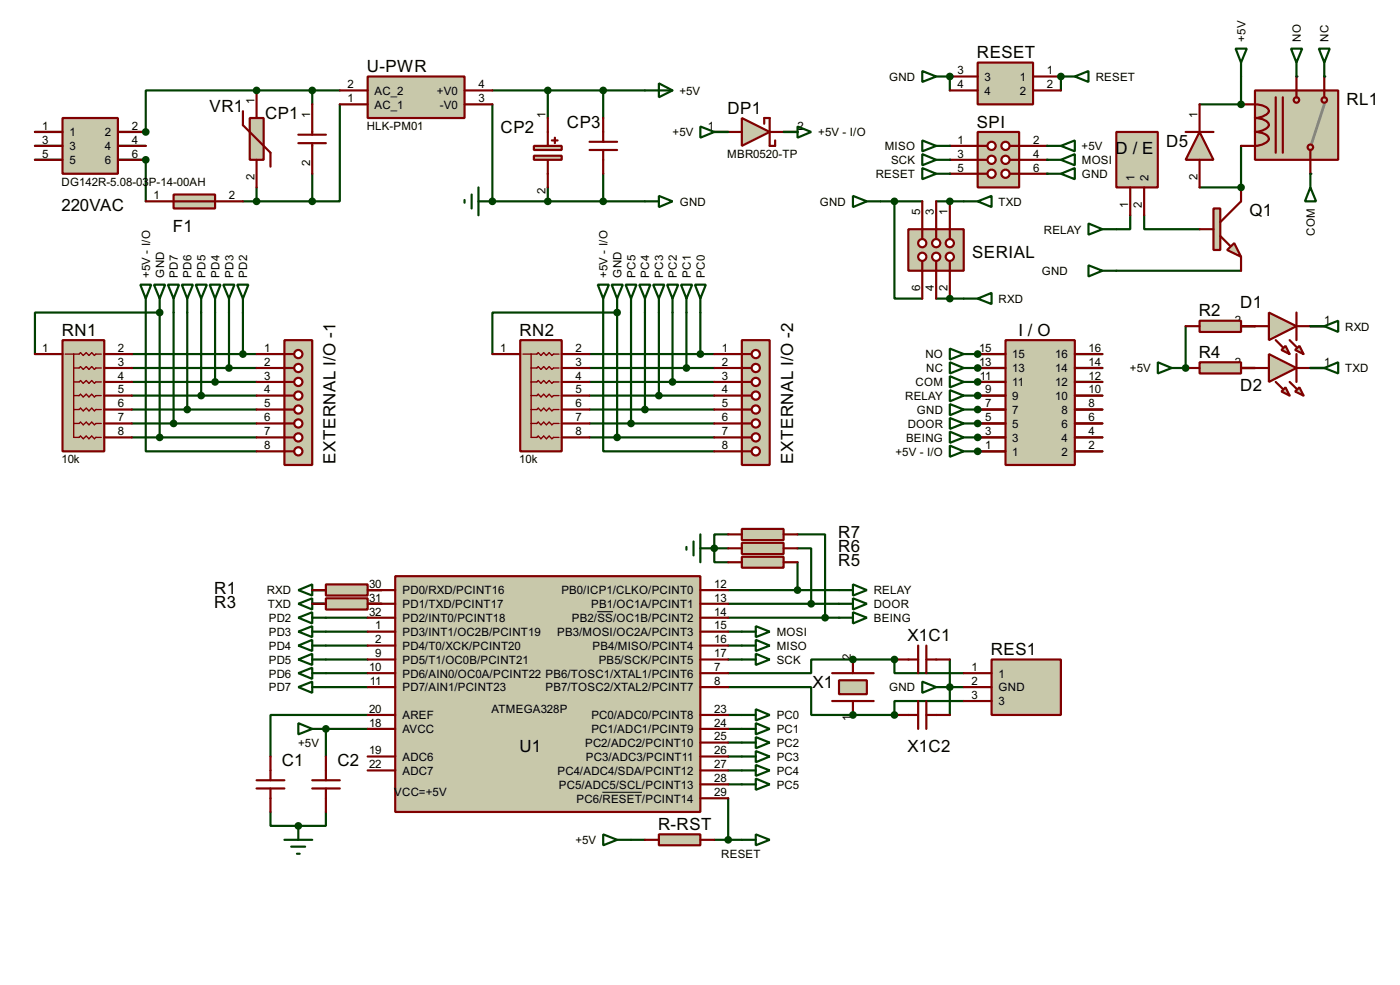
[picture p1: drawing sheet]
<svg xmlns="http://www.w3.org/2000/svg" width="256mm" height="180mm" viewBox="0 0 256 180" stroke-linecap="round" stroke-linejoin="round" font-family="sans-serif">
<path d="M118.2 16.6h-7.7v5M110.5 31.8v5.1M67.4 130.9h-17.8v7.6M49.6 148.6v2.6h10.1v-2.6" fill="none" stroke="#004000" stroke-width=".4"/>
<circle cx="54.7" cy="151.2" r=".2" fill="#004000"/>
<path d="M67.4 133.4h-7.7v5.1M115.6 153.7h2.6" fill="none" stroke="#004000" stroke-width=".4"/>
<g fill="#004000">
<circle cx="59.7" cy="133.4" r=".2"/>
<circle cx="191.8" cy="26.7" r=".2"/>
<circle cx="174" cy="26.7" r=".2"/>
<circle cx="174" cy="29.3" r=".2"/>
<circle cx="191.8" cy="29.3" r=".2"/>
</g>
<path d="M110.5 36.9h7.7M133.4 115.6h2.5M133.4 118.2h2.5M133.4 120.7h2.5" fill="none" stroke="#004000" stroke-width=".4"/>
<circle cx="191.8" cy="31.8" r=".2" fill="#004000"/>
<path d="M161.3 36.9h7.7M163.9 36.9v17.8h5.1M171.5 54.7h2.5" fill="none" stroke="#004000" stroke-width=".4"/>
<circle cx="174" cy="54.7" r=".2" fill="#004000"/>
<path d="M171.5 36.9h2.5M174 54.7h2.6" fill="none" stroke="#004000" stroke-width=".4"/>
<circle cx="174" cy="36.9" r=".2" fill="#004000"/>
<path d="M174 36.9h2.6M227.4 59.7h2.5M227.4 67.4h2.5" fill="none" stroke="#004000" stroke-width=".4"/>
<circle cx="174" cy="31.8" r=".2" fill="#004000"/>
<path d="M217.2 59.7v7.7M130.9 153.7h5M133.4 146.1v7.6" fill="none" stroke="#004000" stroke-width=".4"/>
<circle cx="217.2" cy="67.4" r=".2" fill="#004000"/>
<path d="M227.4 26.7v7.6M57.2 108h2.5M57.2 110.5h2.5M67.4 108h2.5M67.4 110.5h2.5" fill="none" stroke="#004000" stroke-width=".4"/>
<circle cx="227.4" cy="34.3" r=".2" fill="#004000"/>
<path d="M219.8 19.1h7.6M219.8 34.3h7.6" fill="none" stroke="#004000" stroke-width=".4"/>
<circle cx="227.4" cy="19.1" r=".2" fill="#004000"/>
<path d="M227.4 14v5.1M204.5 49.6h22.9" fill="none" stroke="#004000" stroke-width=".4"/>
<g fill="#004000">
<circle cx="242.6" cy="14" r=".2"/>
<circle cx="237.5" cy="14" r=".2"/>
<circle cx="240.1" cy="31.8" r=".2"/>
</g>
<path d="M194.4 14v2.6" fill="none" stroke="#004000" stroke-width=".4"/>
<g fill="#004000">
<circle cx="194.4" cy="14" r=".2"/>
<circle cx="174" cy="14" r=".2"/>
</g>
<path d="M174 14v2.6M240.1 59.7h2.5M240.1 67.4h2.5" fill="none" stroke="#004000" stroke-width=".4"/>
<circle cx="163.9" cy="120.7" r=".2" fill="#004000"/>
<path d="M163.9 120.7v2.5h12.7" fill="none" stroke="#004000" stroke-width=".4"/>
<circle cx="163.9" cy="130.9" r=".2" fill="#004000"/>
<path d="M174 120.7v10.2M174 125.8h2.6M176.6 128.3h-12.7v2.6" fill="none" stroke="#004000" stroke-width=".4"/>
<circle cx="174" cy="125.8" r=".2" fill="#004000"/>
<path d="M62.3 19.1v17.8h-5.1M62.3 16.6h-5.1v2.5M90.2 16.6h20.3M100.4 16.6v5M44.5 36.9h12.7M47 34.3v2.6M57.2 31.8v5.1M100.4 34.3v2.6h10.1M156.3 120.7h7.6" fill="none" stroke="#004000" stroke-width=".4"/>
<circle cx="156.3" cy="120.7" r=".2" fill="#004000"/>
<path d="M156.3 120.7h-7.7v2.5h-15.2M156.3 130.9h7.6" fill="none" stroke="#004000" stroke-width=".4"/>
<circle cx="156.3" cy="130.9" r=".2" fill="#004000"/>
<path d="M47 16.6h10.2M6.4 26.7h20.3M133.4 125.8h15.2v5.1h7.7" fill="none" stroke="#004000" stroke-width=".4"/>
<circle cx="47" cy="16.6" r=".2" fill="#004000"/>
<path d="M47 16.6h-20.3v7.6" fill="none" stroke="#004000" stroke-width=".4"/>
<circle cx="26.7" cy="24.2" r=".2" fill="#004000"/>
<path d="M6.4 24.2h20.3M26.7 29.3v7.6" fill="none" stroke="#004000" stroke-width=".4"/>
<circle cx="26.7" cy="29.3" r=".2" fill="#004000"/>
<path d="M6.4 29.3h20.3M179.1 69.9h22.9" fill="none" stroke="#004000" stroke-width=".4"/>
<circle cx="179.1" cy="69.9" r=".2" fill="#004000"/>
<path d="M179.1 67.4h22.9" fill="none" stroke="#004000" stroke-width=".4"/>
<circle cx="179.1" cy="67.4" r=".2" fill="#004000"/>
<path d="M179.1 64.8h22.9" fill="none" stroke="#004000" stroke-width=".4"/>
<circle cx="179.1" cy="64.8" r=".2" fill="#004000"/>
<path d="M179.1 80.1h22.9" fill="none" stroke="#004000" stroke-width=".4"/>
<circle cx="179.1" cy="80.1" r=".2" fill="#004000"/>
<path d="M179.1 72.4h22.9" fill="none" stroke="#004000" stroke-width=".4"/>
<circle cx="179.1" cy="72.4" r=".2" fill="#004000"/>
<path d="M179.1 75h22.9" fill="none" stroke="#004000" stroke-width=".4"/>
<circle cx="179.1" cy="75" r=".2" fill="#004000"/>
<path d="M179.1 77.5h22.9" fill="none" stroke="#004000" stroke-width=".4"/>
<circle cx="179.1" cy="77.5" r=".2" fill="#004000"/>
<path d="M130.9 24.2h2.5M143.6 24.2h2.5M179.1 82.6h22.9" fill="none" stroke="#004000" stroke-width=".4"/>
<circle cx="179.1" cy="82.6" r=".2" fill="#004000"/>
<path d="M90.2 19.1v17.8h10.2M207.1 39.4v2.6h-2.6M209.6 39.4v2.6h10.2" fill="none" stroke="#004000" stroke-width=".4"/>
<circle cx="90.2" cy="36.9" r=".2" fill="#004000"/>
<g fill="none" stroke="#004000" stroke-width=".4">
<path d="M26.7 57.2v25.4h20.3M110.5 57.2v25.4h20.4M59.7 115.6h7.7M59.7 113.1h7.7M59.7 118.2h7.7M59.7 120.7h7.7M59.7 125.8h7.7M59.7 123.2h7.7M133.4 133.4h2.5M133.4 130.9h2.5M133.4 135.9h2.5M133.4 138.5h2.5"/>
<path d="M133.4 141h2.5M133.4 143.6h2.5"/>
</g>
<circle cx="29.3" cy="57.2" r=".2" fill="#004000"/>
<g fill="none" stroke="#004000" stroke-width=".4">
<path d="M31.8 57.2v20.3M34.3 57.2v17.8M36.9 57.2v15.2M39.4 57.2v12.7M42 57.2v10.2M44.5 57.2v7.6M113.1 57.2v22.9M115.6 57.2v20.3M118.2 57.2v17.8M120.7 57.2v15.2M123.2 57.2v12.7M125.8 57.2v10.2"/>
<path d="M128.3 57.2v7.6M6.4 64.8v-7.6h22.9v22.9M24.2 64.8h22.8M24.2 67.4h22.8M24.2 69.9h22.8M24.2 72.4h22.8M24.2 75h22.8M24.2 77.5h22.8M108 64.8h22.9M108 67.4h22.9M108 69.9h22.9M108 72.4h22.9"/>
<path d="M108 75h22.9M108 77.5h22.9M24.2 80.1h22.8M108 80.1h22.9"/>
</g>
<circle cx="113.1" cy="57.2" r=".2" fill="#004000"/>
<path d="M113.1 57.2h-22.9v7.6M133.4 97.8h-2.5v2.6M146.1 97.8h5.1v15.3M130.9 100.4v2.5h2.5M130.9 100.4h2.5M133.4 108h20.3M133.4 110.5h20.3M133.4 113.1h20.3M146.1 100.4h2.5v10.1M146.1 102.9v5.1" fill="none" stroke="#004000" stroke-width=".4"/>
<circle cx="130.9" cy="100.4" r=".2" fill="#004000"/>
<path d="M72.4 105.5h55.9v43.1h-55.9z" fill="#c8c8aa" stroke="#800000" stroke-width=".4"/>
<g fill="none" stroke="#800000" stroke-width=".4">
<path d="M108 27.5h5.1M108 26h5.1M110.5 21.6v4.4M110.5 27.5v4.3M67.4 108h5M67.4 110.5h5M67.4 115.6h5M67.4 113.1h5M67.4 118.2h5M128.3 108h5.1M128.3 110.5h5.1M128.3 115.6h5.1"/>
<path d="M128.3 113.1h5.1M128.3 118.2h5.1M49.6 138.5v4.3M59.7 138.5v4.3M67.4 123.2h5M67.4 120.7h5M67.4 125.8h5M67.4 138.5h5M67.4 133.4h5M67.4 130.9h5M128.3 123.2h5.1M128.3 120.7h5.1"/>
<path d="M128.3 125.8h5.1M128.3 138.5h5.1M128.3 135.9h5.1M128.3 133.4h5.1M128.3 130.9h5.1M47 144.3h5.1M47 142.8h5.1M49.6 144.3v4.3M57.2 144.3h5.1M57.2 142.8h5.1M59.7 144.3v4.3M67.4 141h5"/>
<path d="M128.3 146.1h5.1M128.3 143.6h5.1M128.3 141h5.1"/>
</g>
<path d="M109.4 112h2.9M110.4 145h7.2" fill="none" stroke="#000" stroke-width=".18"/>
<g fill="#004000" stroke="#004000" stroke-width=".4">
<circle cx="110.5" cy="16.6" r=".5"/>
<circle cx="110.5" cy="36.9" r=".5"/>
<circle cx="54.6" cy="151.2" r=".5"/>
</g>
<path d="M118.2 16.6h5M120.7 15.3l2.5 1.3-2.5 1.2zM52.1 153.7h5.1M53.4 155h2.5M54.4 156.3h.5M54.7 151.2v2.5" fill="none" stroke="#004000" stroke-width=".4"/>
<path d="M179.1 24.2h7.6v10.1h-7.6z" fill="#c8c8aa" stroke="#800000" stroke-width=".4"/>
<path d="M179.1 26.7h1.8" fill="none" stroke="#800000" stroke-width=".4"/>
<circle cx="181.6" cy="26.7" r=".75" fill="#feffff" stroke="#800000" stroke-width=".4"/>
<path d="M179.1 29.3h1.8" fill="none" stroke="#800000" stroke-width=".4"/>
<circle cx="181.6" cy="29.3" r=".75" fill="#feffff" stroke="#800000" stroke-width=".4"/>
<path d="M179.1 31.8h1.8" fill="none" stroke="#800000" stroke-width=".4"/>
<circle cx="181.6" cy="31.8" r=".75" fill="#feffff" stroke="#800000" stroke-width=".4"/>
<path d="M185 26.7h1.7" fill="none" stroke="#800000" stroke-width=".4"/>
<circle cx="184.2" cy="26.7" r=".75" fill="#feffff" stroke="#800000" stroke-width=".4"/>
<path d="M185 29.3h1.7" fill="none" stroke="#800000" stroke-width=".4"/>
<circle cx="184.2" cy="29.3" r=".75" fill="#feffff" stroke="#800000" stroke-width=".4"/>
<path d="M185 31.8h1.7" fill="none" stroke="#800000" stroke-width=".4"/>
<circle cx="184.2" cy="31.8" r=".75" fill="#feffff" stroke="#800000" stroke-width=".4"/>
<path d="M174 26.7h5.1M174 29.3h5.1M174 31.8h5.1M186.7 26.7h5.1M186.7 29.3h5.1M186.7 31.8h5.1" fill="none" stroke="#800000" stroke-width=".4"/>
<path d="M120.7 152.7h7.6v2h-7.6z" fill="#c8c8aa" stroke="#800000" stroke-width=".4"/>
<path d="M118.2 153.7h2.5M128.3 153.7h2.6" fill="none" stroke="#800000" stroke-width=".4"/>
<g fill="none" stroke="#004000" stroke-width=".4">
<path d="M169 13l2.5 1-2.5 1zM171.5 14h2.5M118.2 36.9h2.5M120.7 35.9l2.5 1-2.5 1zM169 25.7l2.5 1-2.5 1zM169 28.2l2.5 1.1-2.5 1zM171.5 26.7h2.5M171.5 29.3h2.5M191.8 26.7h2.6M191.8 29.3h2.6M191.8 31.8h2.6M194.4 26.7l2.5-1v2z"/>
<path d="M194.4 29.3l2.5-1.1v2.1zM194.4 31.8l2.5-1v2zM135.9 115.6h2.6M135.9 118.2h2.6M138.5 119.7l2.5 1-2.5 1zM138.5 114.6l2.5 1-2.5 1zM138.5 117.1l2.5 1.1-2.5 1zM54.7 132.4l2.5 1-2.5 1zM57.2 133.4h2.5M135.9 120.7h2.6M110.5 152.7l2.6 1-2.6 1zM113.1 153.7h2.5"/>
</g>
<circle cx="59.7" cy="133.4" r=".5" fill="#004000" stroke="#004000" stroke-width=".4"/>
<path d="M166.4 42h10.2v7.6h-10.2z" fill="#c8c8aa" stroke="#800000" stroke-width=".4"/>
<path d="M174 42v1.7" fill="none" stroke="#800000" stroke-width=".4"/>
<circle cx="174" cy="44.5" r=".75" fill="#feffff" stroke="#800000" stroke-width=".4"/>
<path d="M171.5 42v1.7" fill="none" stroke="#800000" stroke-width=".4"/>
<circle cx="171.5" cy="44.5" r=".75" fill="#feffff" stroke="#800000" stroke-width=".4"/>
<path d="M169 42v1.7" fill="none" stroke="#800000" stroke-width=".4"/>
<circle cx="168.9" cy="44.5" r=".75" fill="#feffff" stroke="#800000" stroke-width=".4"/>
<path d="M174 47.8v1.8" fill="none" stroke="#800000" stroke-width=".4"/>
<circle cx="174" cy="47" r=".75" fill="#feffff" stroke="#800000" stroke-width=".4"/>
<path d="M171.5 47.8v1.8" fill="none" stroke="#800000" stroke-width=".4"/>
<circle cx="171.5" cy="47" r=".75" fill="#feffff" stroke="#800000" stroke-width=".4"/>
<path d="M169 47.8v1.8" fill="none" stroke="#800000" stroke-width=".4"/>
<circle cx="168.9" cy="47" r=".75" fill="#feffff" stroke="#800000" stroke-width=".4"/>
<path d="M169 36.9v5.1M171.5 36.9v5.1M174 36.9v5.1M169 49.6v5.1M171.5 49.6v5.1M174 49.6v5.1" fill="none" stroke="#800000" stroke-width=".4"/>
<path d="M156.3 35.9l2.5 1-2.5 1zM158.8 36.9h2.5M176.6 36.9h2.5M179.1 36.9l2.6-1v2zM176.6 54.7h2.5M179.1 54.7l2.6-1.1v2.1zM54.7 110.5l2.5-1v2.1zM54.7 108l2.5-1v2zM57.2 110.5h2.5M57.2 108h2.5" fill="none" stroke="#004000" stroke-width=".4"/>
<g fill="#004000" stroke="#004000" stroke-width=".4">
<circle cx="163.8" cy="36.9" r=".5"/>
<circle cx="174" cy="54.7" r=".5"/>
<circle cx="174" cy="36.9" r=".5"/>
</g>
<path d="M232.5 64.8l5 2.6-5 2.5z" fill="#c8c8aa" stroke="#800000" stroke-width=".4"/>
<path d="M229.9 67.4h2.6M233.7 69.9l2.6 2.5M236.3 69.9l2.5 2.5M237.5 64.8v5.1M237.5 67.4h2.6" fill="none" stroke="#800000" stroke-width=".4"/>
<g fill="#c8c8aa" stroke="#800000" stroke-width=".4">
<path d="M237.3 71.7l.8-.8 .7 1.5z"/>
<path d="M234.8 71.7l.7-.8 .8 1.5z"/>
</g>
<path d="M227.4 67.4h2.5M240.1 67.4h2.5" fill="none" stroke="#800000" stroke-width=".4"/>
<path d="M232.5 57.2l5 2.5-5 2.6z" fill="#c8c8aa" stroke="#800000" stroke-width=".4"/>
<path d="M229.9 59.7h2.6M237.5 57.2v5.1M237.5 59.7h2.6M233.7 62.3l2.6 2.5M236.3 62.3l2.5 2.5" fill="none" stroke="#800000" stroke-width=".4"/>
<g fill="#c8c8aa" stroke="#800000" stroke-width=".4">
<path d="M237.3 64.1l.8-.8 .7 1.5z"/>
<path d="M234.8 64.1l.7-.8 .8 1.5z"/>
</g>
<path d="M227.4 59.7h2.5M240.1 59.7h2.5" fill="none" stroke="#800000" stroke-width=".4"/>
<path d="M219.8 66.3h7.6v2.1h-7.6z" fill="#c8c8aa" stroke="#800000" stroke-width=".4"/>
<path d="M217.2 67.4h2.6M227.4 67.4h2.5" fill="none" stroke="#800000" stroke-width=".4"/>
<path d="M219.8 58.7h7.6v2.1h-7.6z" fill="#c8c8aa" stroke="#800000" stroke-width=".4"/>
<path d="M217.2 59.7h2.6M227.4 59.7h2.5" fill="none" stroke="#800000" stroke-width=".4"/>
<path d="M194.4 14h2.5M196.9 14l2.5-1v2zM169 30.8l2.5 1-2.5 1zM171.5 31.8h2.5M212.1 66.3l2.6 1.1-2.6 1zM214.7 67.4h2.5M135.9 153.7h2.6M138.5 152.7l2.5 1-2.5 1z" fill="none" stroke="#004000" stroke-width=".4"/>
<g fill="#004000" stroke="#004000" stroke-width=".4">
<circle cx="133.4" cy="153.7" r=".5"/>
<circle cx="217.2" cy="67.4" r=".5"/>
</g>
<path d="M59.7 107h7.7v2h-7.7z" fill="#c8c8aa" stroke="#800000" stroke-width=".4"/>
<path d="M57.2 108h2.5M67.4 108h2.5" fill="none" stroke="#800000" stroke-width=".4"/>
<path d="M59.7 109.5h7.7v2.1h-7.7z" fill="#c8c8aa" stroke="#800000" stroke-width=".4"/>
<path d="M57.2 110.5h2.5M67.4 110.5h2.5" fill="none" stroke="#800000" stroke-width=".4"/>
<path d="M85.1 36.6v.5M86.4 35.6v2.6M87.7 36.9h2.5M87.7 34.3v5.1M153.7 113.1h2.6M153.7 110.5h2.6M156.3 112.1l2.5 1-2.5 1zM156.3 109.5l2.5 1-2.5 1.1z" fill="none" stroke="#004000" stroke-width=".4"/>
<path d="M229.9 16.6h15.3v12.7h-15.3z" fill="#c8c8aa" stroke="#800000" stroke-width=".4"/>
<path d="M242.6 19.1l-2.3 7.1" fill="none" stroke="#808080" stroke-width=".5"/>
<g fill="#c8c8aa" stroke="#800000" stroke-width=".4">
<circle cx="240" cy="27" r=".5"/>
<circle cx="237.5" cy="18.3" r=".5"/>
</g>
<path d="M229.9 19.1a3.3 3.3 0 0 1 2.4 .9l.2 .4a2.75 2.75 0 0 1-2.6 1.2 2.37 2.37 0 0 1 2.6 1.3 2.75 2.75 0 0 1-2.6 1.3 3.2 3.2 0 0 1 2.4 .9l.2 .4a2.75 2.75 0 0 1-2.6 1.2M233.7 17.8v10.2M235 17.8v10.2M237.5 16.6v1.2M240.1 27.5v1.8" fill="none" stroke="#800000" stroke-width=".4"/>
<circle cx="242.6" cy="18.3" r=".5" fill="#c8c8aa" stroke="#800000" stroke-width=".4"/>
<path d="M227.4 19.1h2.5M237.5 14v2.6M242.6 14v3.8M227.4 26.7h2.5M240.1 29.3v2.5" fill="none" stroke="#800000" stroke-width=".4"/>
<path d="M224.8 45.8l1.3-1.3 1.3 2.5z" fill="#c8c8aa" stroke="#800000" stroke-width=".4"/>
<path d="M222.3 38.2h1.3v7.6h-1.3z" fill="#c8c8aa" stroke="#800000" stroke-width=".4"/>
<path d="M227.4 34.3v2.6l-3.8 3.8M219.8 42h2.5M223.6 43.2l1.8 1.8M227.4 47v2.6" fill="none" stroke="#800000" stroke-width=".4"/>
<path d="M219.8 24.2l2.5 5.1h-5.1z" fill="#c8c8aa" stroke="#800000" stroke-width=".4"/>
<path d="M219.8 19.1v5.1M217.2 24.2h5.1M219.8 29.3v5" fill="none" stroke="#800000" stroke-width=".4"/>
<g fill="#004000" stroke="#004000" stroke-width=".4">
<circle cx="227.3" cy="34.3" r=".5"/>
<circle cx="227.3" cy="19.1" r=".5"/>
</g>
<path d="M226.4 8.9h2l-1 2.6zM227.4 11.5v2.5M236.5 8.9h2.1l-1.1 2.6zM237.5 11.5v2.5M241.6 8.9h2l-1 2.6zM242.6 11.5v2.5M240.1 34.3l1 2.6h-2zM240.1 31.8v2.5M199.4 40.9l2.6 1.1-2.6 1zM199.4 48.6l2.6 1-2.6 1zM202 42h2.5M202 49.6h2.5" fill="none" stroke="#004000" stroke-width=".4"/>
<path d="M31.8 35.6h7.6v2.6h-7.6z" fill-rule="evenodd" fill="#c8c8aa" stroke="#800000" stroke-width=".4"/>
<path d="M26.7 36.9h17.8" fill="none" stroke="#800000" stroke-width=".4"/>
<path d="M179.1 11.5h10.2v7.6h-10.2z" fill-rule="evenodd" fill="#c8c8aa" stroke="#800000" stroke-width=".4"/>
<g fill="none" stroke="#800000" stroke-width=".4">
<path d="M174 14h5.1M174 16.6h5.1M189.3 14h5.1M189.3 16.6h5.1M168.2 118.2v5M169.7 118.2v5M152.5 128.3h7.6M152.5 123.2h7.6M163.9 120.7h4.3M163.9 130.9h4.3M168.2 128.3v5.1M169.7 128.3v5.1"/>
<path d="M169.7 120.7h4.3M169.7 130.9h4.3"/>
</g>
<g fill="#004000" stroke="#004000" stroke-width=".4">
<circle cx="194.3" cy="14" r=".5"/>
<circle cx="174" cy="14" r=".5"/>
</g>
<path d="M240.1 59.7h2.5M242.6 59.7l2.6-1v2.1zM240.1 67.4h2.5M242.6 67.4l2.6-1.1v2.1z" fill="none" stroke="#004000" stroke-width=".4"/>
<path d="M153.7 124.5h5.1v2.6h-5.1z" fill="#c8c8aa" stroke="#800000" stroke-width=".4"/>
<path d="M156.3 120.7v2.5M156.3 128.3v2.6" fill="none" stroke="#800000" stroke-width=".4"/>
<path d="M181.7 120.7h12.7v10.2h-12.7z" fill-rule="evenodd" fill="#c8c8aa" stroke="#800000" stroke-width=".4"/>
<path d="M176.6 123.2h5.1M176.6 125.8h5.1M176.6 128.3h5.1" fill="none" stroke="#800000" stroke-width=".4"/>
<g fill="#004000" stroke="#004000" stroke-width=".4">
<circle cx="163.8" cy="120.7" r=".5"/>
<circle cx="163.8" cy="130.9" r=".5"/>
<circle cx="174" cy="125.8" r=".5"/>
</g>
<path d="M169 124.8l2.5 1-2.5 1zM171.5 125.8h2.5" fill="none" stroke="#004000" stroke-width=".4"/>
<path d="M67.4 14h17.7v7.6h-17.7z" fill-rule="evenodd" fill="#c8c8aa" stroke="#800000" stroke-width=".4"/>
<path d="M62.3 19.1h5.1M62.3 16.6h5.1M85.1 19.1h5.1M85.1 16.6h5.1" fill="none" stroke="#800000" stroke-width=".4"/>
<path d="M97.8 26.7h5.1v.8h-5.1z" fill="#c8c8aa" stroke="#800000" stroke-width=".4"/>
<path d="M100.4 24.2v2.5M100.4 29.3v2.5M101.1 25.7h1.1M101.7 25.2v1" fill="none" stroke="#800000" stroke-width=".4"/>
<path d="M97.8 28.5h5.1v.8h-5.1z" fill="#c8c8aa" stroke="#800000" stroke-width=".4"/>
<path d="M57.2 19.1v5.6M54.7 24.7h5M54.7 26.2h5M57.2 26.2v5.6M100.4 21.6v2.6M100.4 31.8v2.5" fill="none" stroke="#800000" stroke-width=".4"/>
<g fill="#004000" stroke="#004000" stroke-width=".4">
<circle cx="100.3" cy="16.6" r=".5"/>
<circle cx="100.3" cy="36.9" r=".5"/>
</g>
<path d="M45.8 21.6h2.5v7.7h-2.5z" fill-rule="evenodd" fill="#c8c8aa" stroke="#800000" stroke-width=".4"/>
<path d="M47 16.6v5M44.5 20.4v2.5l5.1 5.1v2.5M47 29.3v5" fill="none" stroke="#800000" stroke-width=".4"/>
<g fill="#004000" stroke="#004000" stroke-width=".4">
<circle cx="47" cy="36.9" r=".5"/>
<circle cx="57.2" cy="16.6" r=".5"/>
<circle cx="57.2" cy="36.9" r=".5"/>
<circle cx="156.2" cy="120.7" r=".5"/>
<circle cx="156.2" cy="130.9" r=".5"/>
</g>
<path d="M11.5 21.6h10.1v10.2h-10.1z" fill-rule="evenodd" fill="#c8c8aa" stroke="#800000" stroke-width=".4"/>
<path d="M6.4 24.2h5.1M6.4 26.7h5.1M6.4 29.3h5.1M21.6 24.2h5.1M21.6 26.7h5.1M21.6 29.3h5.1" fill="none" stroke="#800000" stroke-width=".4"/>
<path d="M184.2 62.3h12.7v22.8h-12.7z" fill-rule="evenodd" fill="#c8c8aa" stroke="#800000" stroke-width=".4"/>
<g fill="none" stroke="#800000" stroke-width=".4">
<path d="M179.1 77.5h5.1M179.1 75h5.1M179.1 72.4h5.1M179.1 69.9h5.1M179.1 67.4h5.1M179.1 64.8h5.1M196.9 77.5h5.1M196.9 75h5.1M196.9 72.4h5.1M196.9 69.9h5.1M196.9 67.4h5.1M196.9 64.8h5.1"/>
<path d="M179.1 82.6h5.1M179.1 80.1h5.1M196.9 82.6h5.1M196.9 80.1h5.1"/>
</g>
<g fill="#004000" stroke="#004000" stroke-width=".4">
<circle cx="47" cy="16.6" r=".5"/>
<circle cx="26.7" cy="24.2" r=".5"/>
<circle cx="26.7" cy="29.3" r=".5"/>
<circle cx="179.1" cy="69.9" r=".5"/>
<circle cx="179.1" cy="67.4" r=".5"/>
<circle cx="179.1" cy="64.8" r=".5"/>
<circle cx="179.1" cy="80.1" r=".5"/>
<circle cx="179.1" cy="72.4" r=".5"/>
<circle cx="179.1" cy="75" r=".5"/>
<circle cx="179.1" cy="77.5" r=".5"/>
</g>
<g fill="none" stroke="#004000" stroke-width=".4">
<path d="M174 66.3l2.6 1.1-2.6 1zM174 63.8l2.6 1-2.6 1zM174 68.9l2.6 1-2.6 1zM174 79l2.6 1.1-2.6 1zM174 71.4l2.6 1-2.6 1.1zM174 74l2.6 1-2.6 1zM174 76.5l2.6 1-2.6 1zM176.6 67.4h2.5M176.6 64.8h2.5M176.6 69.9h2.5M176.6 72.4h2.5M176.6 75h2.5"/>
<path d="M176.6 77.5h2.5M176.6 80.1h2.5"/>
</g>
<path d="M52.1 62.3h5.1v22.8h-5.1z" fill="#c8c8aa" stroke="#800000" stroke-width=".4"/>
<path d="M52.1 64.8h1.8" fill="none" stroke="#800000" stroke-width=".4"/>
<circle cx="54.6" cy="64.8" r=".75" fill="#feffff" stroke="#800000" stroke-width=".4"/>
<path d="M52.1 67.4h1.8" fill="none" stroke="#800000" stroke-width=".4"/>
<circle cx="54.6" cy="67.4" r=".75" fill="#feffff" stroke="#800000" stroke-width=".4"/>
<path d="M52.1 69.9h1.8" fill="none" stroke="#800000" stroke-width=".4"/>
<circle cx="54.6" cy="69.9" r=".75" fill="#feffff" stroke="#800000" stroke-width=".4"/>
<path d="M52.1 72.4h1.8" fill="none" stroke="#800000" stroke-width=".4"/>
<circle cx="54.6" cy="72.4" r=".75" fill="#feffff" stroke="#800000" stroke-width=".4"/>
<path d="M52.1 75h1.8" fill="none" stroke="#800000" stroke-width=".4"/>
<circle cx="54.6" cy="75" r=".75" fill="#feffff" stroke="#800000" stroke-width=".4"/>
<path d="M52.1 77.5h1.8" fill="none" stroke="#800000" stroke-width=".4"/>
<circle cx="54.6" cy="77.5" r=".75" fill="#feffff" stroke="#800000" stroke-width=".4"/>
<path d="M52.1 80.1h1.8" fill="none" stroke="#800000" stroke-width=".4"/>
<circle cx="54.6" cy="80.1" r=".75" fill="#feffff" stroke="#800000" stroke-width=".4"/>
<path d="M52.1 82.6h1.8" fill="none" stroke="#800000" stroke-width=".4"/>
<circle cx="54.6" cy="82.6" r=".75" fill="#feffff" stroke="#800000" stroke-width=".4"/>
<path d="M47 64.8h5.1M47 67.4h5.1M47 69.9h5.1M47 72.4h5.1M47 75h5.1M47 77.5h5.1M47 80.1h5.1M47 82.6h5.1" fill="none" stroke="#800000" stroke-width=".4"/>
<path d="M135.9 62.3h5.1v22.8h-5.1z" fill="#c8c8aa" stroke="#800000" stroke-width=".4"/>
<path d="M135.9 64.8h1.8" fill="none" stroke="#800000" stroke-width=".4"/>
<circle cx="138.4" cy="64.8" r=".75" fill="#feffff" stroke="#800000" stroke-width=".4"/>
<path d="M135.9 67.4h1.8" fill="none" stroke="#800000" stroke-width=".4"/>
<circle cx="138.4" cy="67.4" r=".75" fill="#feffff" stroke="#800000" stroke-width=".4"/>
<path d="M135.9 69.9h1.8" fill="none" stroke="#800000" stroke-width=".4"/>
<circle cx="138.4" cy="69.9" r=".75" fill="#feffff" stroke="#800000" stroke-width=".4"/>
<path d="M135.9 72.4h1.8" fill="none" stroke="#800000" stroke-width=".4"/>
<circle cx="138.4" cy="72.4" r=".75" fill="#feffff" stroke="#800000" stroke-width=".4"/>
<path d="M135.9 75h1.8" fill="none" stroke="#800000" stroke-width=".4"/>
<circle cx="138.4" cy="75" r=".75" fill="#feffff" stroke="#800000" stroke-width=".4"/>
<path d="M135.9 77.5h1.8" fill="none" stroke="#800000" stroke-width=".4"/>
<circle cx="138.4" cy="77.5" r=".75" fill="#feffff" stroke="#800000" stroke-width=".4"/>
<path d="M135.9 80.1h1.8" fill="none" stroke="#800000" stroke-width=".4"/>
<circle cx="138.4" cy="80.1" r=".75" fill="#feffff" stroke="#800000" stroke-width=".4"/>
<path d="M135.9 82.6h1.8" fill="none" stroke="#800000" stroke-width=".4"/>
<circle cx="138.4" cy="82.6" r=".75" fill="#feffff" stroke="#800000" stroke-width=".4"/>
<path d="M130.9 64.8h5M130.9 67.4h5M130.9 69.9h5M130.9 72.4h5M130.9 75h5M130.9 77.5h5M130.9 80.1h5M130.9 82.6h5" fill="none" stroke="#800000" stroke-width=".4"/>
<path d="M135.9 21.6l5.1 2.6-5.1 2.5z" fill="#c8c8aa" stroke="#800000" stroke-width=".4"/>
<path d="M130.9 24.2h5M140 22.7v-1.1h1v5.1h1v-1M141 24.2h5.1" fill="none" stroke="#800000" stroke-width=".4"/>
<path d="M128.3 23.2l2.6 1-2.6 1zM130.9 24.2h2.5M143.6 24.2h2.5M146.1 23.2l2.5 1-2.5 1zM174 81.6l2.6 1-2.6 1zM176.6 82.6h2.5" fill="none" stroke="#004000" stroke-width=".4"/>
<circle cx="179.1" cy="82.6" r=".5" fill="#004000" stroke="#004000" stroke-width=".4"/>
<path d="M204.5 24.2h7.6v10.1h-7.6z" fill-rule="evenodd" fill="#c8c8aa" stroke="#800000" stroke-width=".4"/>
<path d="M207.1 34.3v5.1M209.6 34.3v5.1" fill="none" stroke="#800000" stroke-width=".4"/>
<circle cx="90.2" cy="36.9" r=".5" fill="#004000" stroke="#004000" stroke-width=".4"/>
<g fill="none" stroke="#004000" stroke-width=".4">
<path d="M25.7 52.1h2l-1 2.6zM26.7 54.7v2.5M28.2 52.1h2.1l-1 2.6zM29.3 54.7v2.5M30.8 52.1h2l-1 2.6zM31.8 54.7v2.5M33.3 52.1h2.1l-1.1 2.6zM34.3 54.7v2.5M35.9 52.1h2l-1 2.6zM36.9 54.7v2.5M38.4 52.1h2l-1 2.6zM39.4 54.7v2.5"/>
<path d="M40.9 52.1h2.1l-1 2.6zM42 54.7v2.5M43.5 52.1h2l-1 2.6zM44.5 54.7v2.5M109.5 52.1h2.1l-1.1 2.6zM110.5 54.7v2.5M112.1 52.1h2l-1 2.6zM113.1 54.7v2.5M114.6 52.1h2l-1 2.6zM115.6 54.7v2.5M117.1 52.1h2.1l-1 2.6zM118.2 54.7v2.5"/>
<path d="M119.7 52.1h2l-1 2.6zM120.7 54.7v2.5M122.2 52.1h2.1l-1.1 2.6zM123.2 54.7v2.5M124.8 52.1h2l-1 2.6zM125.8 54.7v2.5M127.3 52.1h2l-1 2.6zM128.3 54.7v2.5M54.7 115.6l2.5-1v2zM54.7 113.1l2.5-1v2zM54.7 118.2l2.5-1.1v2.1zM57.2 115.6h2.5"/>
<path d="M57.2 113.1h2.5M57.2 118.2h2.5M153.7 108h2.6M156.3 107l2.5 1-2.5 1zM54.7 120.7l2.5-1v2zM54.7 125.8l2.5-1v2zM54.7 123.2l2.5-1v2.1zM57.2 120.7h2.5M57.2 125.8h2.5M57.2 123.2h2.5M135.9 133.4h2.6M135.9 130.9h2.6"/>
<path d="M135.9 135.9h2.6M135.9 138.5h2.6M138.5 132.4l2.5 1-2.5 1zM138.5 129.8l2.5 1.1-2.5 1zM138.5 134.9l2.5 1-2.5 1.1zM138.5 137.5l2.5 1-2.5 1zM135.9 141h2.6M135.9 143.6h2.6M138.5 140l2.5 1-2.5 1zM138.5 142.5l2.5 1.1-2.5 1z"/>
</g>
<path d="M11.5 62.3h7.6v20.3h-7.6z" fill="#c8c8aa" stroke="#800000" stroke-width=".4"/>
<path d="M12 64.8h2.5l.3-.2 .5 .5 .5-.5 .5 .5 .5-.5 .5 .5 .3-.3h1M13.5 67.4h1l.3-.3 .5 .5 .5-.5 .5 .5 .5-.5 .5 .5 .3-.2h1M13.5 69.9h1l.3-.2 .5 .5 .5-.5 .5 .5 .5-.5 .5 .5 .3-.3h1M13.5 72.4h1l.3-.2 .5 .5 .5-.5 .5 .5 .5-.5 .5 .5 .3-.3h1M13.5 75h1l.3-.3 .5 .5 .5-.5 .5 .5 .5-.5 .5 .5 .3-.2h1M13.5 77.5h1l.3-.2 .5 .5 .5-.5 .5 .5 .5-.5 .5 .5 .3-.3h1M13.5 64.8v15.3h1l.3-.3 .5 .5 .5-.5 .5 .5 .5-.5 .5 .5 .3-.2h1" fill="none" stroke="#800000" stroke-width=".25"/>
<path d="M6.4 64.8h5.1M19.1 64.8h5.1M19.1 67.4h5.1M19.1 69.9h5.1M19.1 72.4h5.1M19.1 75h5.1M19.1 77.5h5.1M19.1 80.1h5.1" fill="none" stroke="#800000" stroke-width=".4"/>
<path d="M95.3 62.3h7.6v20.3h-7.6z" fill="#c8c8aa" stroke="#800000" stroke-width=".4"/>
<path d="M95.8 64.8h2.6l.2-.2 .5 .5 .5-.5 .5 .5 .5-.5 .5 .5 .3-.3h1M97.3 67.4h1.1l.2-.3 .5 .5 .5-.5 .5 .5 .5-.5 .5 .5 .3-.2h1M97.3 69.9h1.1l.2-.2 .5 .5 .5-.5 .5 .5 .5-.5 .5 .5 .3-.3h1M97.3 72.4h1.1l.2-.2 .5 .5 .5-.5 .5 .5 .5-.5 .5 .5 .3-.3h1M97.3 75h1.1l.2-.3 .5 .5 .5-.5 .5 .5 .5-.5 .5 .5 .3-.2h1M97.3 77.5h1.1l.2-.2 .5 .5 .5-.5 .5 .5 .5-.5 .5 .5 .3-.3h1M97.3 64.8v15.3h1.1l.2-.3 .5 .5 .5-.5 .5 .5 .5-.5 .5 .5 .3-.2h1" fill="none" stroke="#800000" stroke-width=".25"/>
<path d="M90.2 64.8h5.1M102.9 64.8h5.1M102.9 67.4h5.1M102.9 69.9h5.1M102.9 72.4h5.1M102.9 75h5.1M102.9 77.5h5.1M102.9 80.1h5.1" fill="none" stroke="#800000" stroke-width=".4"/>
<g fill="#004000" stroke="#004000" stroke-width=".4">
<circle cx="29.2" cy="57.2" r=".5"/>
<circle cx="44.5" cy="64.8" r=".5"/>
<circle cx="41.9" cy="67.4" r=".5"/>
<circle cx="39.4" cy="69.9" r=".5"/>
<circle cx="36.8" cy="72.4" r=".5"/>
<circle cx="34.3" cy="75" r=".5"/>
<circle cx="31.8" cy="77.5" r=".5"/>
<circle cx="29.2" cy="80.1" r=".5"/>
<circle cx="128.3" cy="64.8" r=".5"/>
<circle cx="125.7" cy="67.4" r=".5"/>
<circle cx="123.2" cy="69.9" r=".5"/>
<circle cx="120.7" cy="72.4" r=".5"/>
<circle cx="118.1" cy="75" r=".5"/>
<circle cx="115.6" cy="77.5" r=".5"/>
<circle cx="113" cy="80.1" r=".5"/>
<circle cx="113" cy="57.2" r=".5"/>
</g>
<path d="M135.9 101.9h7.7v2h-7.7z" fill="#c8c8aa" stroke="#800000" stroke-width=".4"/>
<path d="M133.4 102.9h2.5M143.6 102.9h2.5" fill="none" stroke="#800000" stroke-width=".4"/>
<path d="M135.9 99.4h7.7v2h-7.7z" fill="#c8c8aa" stroke="#800000" stroke-width=".4"/>
<path d="M133.4 100.4h2.5M143.6 100.4h2.5" fill="none" stroke="#800000" stroke-width=".4"/>
<path d="M135.9 96.8h7.7v2.1h-7.7z" fill="#c8c8aa" stroke="#800000" stroke-width=".4"/>
<path d="M133.4 97.8h2.5M143.6 97.8h2.5" fill="none" stroke="#800000" stroke-width=".4"/>
<g fill="#004000" stroke="#004000" stroke-width=".4">
<circle cx="146.1" cy="108" r=".5"/>
<circle cx="148.6" cy="110.5" r=".5"/>
<circle cx="151.1" cy="113.1" r=".5"/>
<circle cx="130.8" cy="100.4" r=".5"/>
</g>
<path d="M127.1 99.1v2.6M128.3 97.8v5.1M125.8 100.1v.5M128.3 100.4h2.6" fill="none" stroke="#004000" stroke-width=".4"/>
<g font-size="3.5">
<text x="179" y="10.6">RESET</text>
<text x="67.2" y="13.2">U-PWR</text>
<text x="38.4" y="20.5">VR1</text>
<text x="48.6" y="21.8">CP1</text>
<text x="103.9" y="23.3">CP3</text>
<text x="133.3" y="20.8">DP1</text>
<text x="179" y="23.3">SPI</text>
<text x="246.7" y="19.2">RL1</text>
<text x="91.7" y="24.3">CP2</text>
<text x="204.4" y="28.2">D / E</text>
<text x="213.7" y="26.8">D5</text>
<text x="11.3" y="38.6">220VAC</text>
<text x="228.9" y="39.5">Q1</text>
<text x="31.7" y="42.4">F1</text>
<text x="178.1" y="47.2">SERIAL</text>
<text x="219.6" y="57.9">R2</text>
<text x="227.2" y="56.4">D1</text>
<text x="11.3" y="61.4">RN1</text>
<text x="95.2" y="61.4">RN2</text>
<text x="186.6" y="61.4">I / O</text>
<text x="219.6" y="65.5">R4</text>
<text x="227.2" y="71.6">D2</text>
<text x="61.5" y="84.8" transform="rotate(-90 61.5 84.8)">EXTERNAL I/O -1</text>
<text x="145.3" y="84.8" transform="rotate(-90 145.3 84.8)">EXTERNAL I/O -2</text>
<text x="153.6" y="101.1">R6</text>
<text x="153.6" y="98.6">R7</text>
<text x="153.6" y="103.6">R5</text>
<text x="39.3" y="108.7">R1</text>
<text x="39.3" y="111.3">R3</text>
<text x="166.3" y="117.4">X1C1</text>
<text x="181.5" y="119.9">RES1</text>
<text x="148.9" y="125.9">X1</text>
<text x="95.2" y="137.7">U1</text>
<text x="166.3" y="137.7">X1C2</text>
<text x="51.6" y="140.2">C1</text>
<text x="61.8" y="140.2">C2</text>
<text x="120.6" y="151.9">R-RST</text>
</g>
<g font-size="2.4">
<text x="228.2" y="7.7" transform="rotate(-90 228.2 7.7)">+5V</text>
<text x="238.3" y="7.6" transform="rotate(-90 238.3 7.6)">NO</text>
<text x="243.4" y="7.6" transform="rotate(-90 243.4 7.6)">NC</text>
<text x="63.7" y="16.2">2</text>
<text x="68.6" y="17.3">AC_2</text>
<text x="80" y="17.3">+V0</text>
<text x="87.7" y="16.2">4</text>
<text x="124.5" y="17.3">+5V</text>
<text x="162.9" y="14.8">GND</text>
<text x="175.4" y="13.6">3</text>
<text x="175.4" y="16.2">4</text>
<text x="180.4" y="14.8">3</text>
<text x="180.4" y="17.3">4</text>
<text x="186.9" y="14.8">1</text>
<text x="186.9" y="17.3">2</text>
<text x="191.8" y="13.6">1</text>
<text x="191.8" y="16.2">2</text>
<text x="200.7" y="14.8">RESET</text>
<text x="7.8" y="23.8">1</text>
<text x="24.2" y="23.8">2</text>
<text x="46.6" y="19.1" transform="rotate(-90 46.6 19.1)">1</text>
<text x="56.8" y="21.6" transform="rotate(-90 56.8 21.6)">1</text>
<text x="63.7" y="18.7">1</text>
<text x="67.2" y="23.8">HLK-PM01</text>
<text x="68.6" y="19.9">AC_1</text>
<text x="80.6" y="19.9">-V0</text>
<text x="87.7" y="18.7">3</text>
<text x="100" y="21.6" transform="rotate(-90 100 21.6)">1</text>
<text x="129.7" y="23.8">1</text>
<text x="146.1" y="23.8">2</text>
<text x="219.4" y="21.6" transform="rotate(-90 219.4 21.6)">1</text>
<text x="7.8" y="26.3">3</text>
<text x="7.8" y="28.9">5</text>
<text x="12.8" y="25">1</text>
<text x="12.8" y="27.5">3</text>
<text x="19.2" y="25">2</text>
<text x="19.2" y="27.5">4</text>
<text x="24.2" y="26.3">4</text>
<text x="24.2" y="28.9">6</text>
<text x="123.2" y="25">+5V</text>
<text x="133.2" y="28.9">MBR0520-TP</text>
<text x="149.9" y="25">+5V - I/O</text>
<text x="162.1" y="27.5">MISO</text>
<text x="175.4" y="26.3">1</text>
<text x="175.4" y="28.9">3</text>
<text x="189.3" y="26.3">2</text>
<text x="189.3" y="28.9">4</text>
<text x="198.2" y="27.5">+5V</text>
<text x="11.3" y="34">DG142R-5.08-03</text>
<text x="12.8" y="30">5</text>
<text x="19.2" y="30">6</text>
<text x="27.3" y="34">P-14-00AH</text>
<text x="46.6" y="33" transform="rotate(-90 46.6 33)">2</text>
<text x="56.8" y="30.4" transform="rotate(-90 56.8 30.4)">2</text>
<text x="100" y="35.5" transform="rotate(-90 100 35.5)">2</text>
<text x="160.4" y="32.6">RESET</text>
<text x="163.2" y="30">SCK</text>
<text x="175.4" y="31.4">5</text>
<text x="189.3" y="31.4">6</text>
<text x="198.2" y="30">MOSI</text>
<text x="198.2" y="32.6">GND</text>
<text x="207.9" y="33" transform="rotate(-90 207.9 33)">1</text>
<text x="210.4" y="33.1" transform="rotate(-90 210.4 33.1)">2</text>
<text x="219.4" y="33" transform="rotate(-90 219.4 33)">2</text>
<text x="28.1" y="36.5">1</text>
<text x="42" y="36.5">2</text>
<text x="124.5" y="37.7">GND</text>
<text x="150.2" y="37.7">GND</text>
<text x="168.6" y="39.4" transform="rotate(-90 168.6 39.4)">5</text>
<text x="171.1" y="39.4" transform="rotate(-90 171.1 39.4)">3</text>
<text x="173.6" y="39.4" transform="rotate(-90 173.6 39.4)">1</text>
<text x="182.9" y="37.7">TXD</text>
<text x="206.7" y="38" transform="rotate(-90 206.7 38)">1</text>
<text x="209.2" y="38" transform="rotate(-90 209.2 38)">2</text>
<text x="191.2" y="42.7">RELAY</text>
<text x="240.9" y="43.2" transform="rotate(-90 240.9 43.2)">COM</text>
<text x="27.5" y="50.8" transform="rotate(-90 27.5 50.8)">+5V - I/O</text>
<text x="30.1" y="50.8" transform="rotate(-90 30.1 50.8)">GND</text>
<text x="32.6" y="50.8" transform="rotate(-90 32.6 50.8)">PD7</text>
<text x="35.1" y="50.8" transform="rotate(-90 35.1 50.8)">PD6</text>
<text x="37.7" y="50.8" transform="rotate(-90 37.7 50.8)">PD5</text>
<text x="40.2" y="50.8" transform="rotate(-90 40.2 50.8)">PD4</text>
<text x="42.8" y="50.8" transform="rotate(-90 42.8 50.8)">PD3</text>
<text x="45.3" y="50.8" transform="rotate(-90 45.3 50.8)">PD2</text>
<text x="111.3" y="50.9" transform="rotate(-90 111.3 50.9)">+5V - I/O</text>
<text x="113.9" y="50.8" transform="rotate(-90 113.9 50.8)">GND</text>
<text x="116.4" y="50.8" transform="rotate(-90 116.4 50.8)">PC5</text>
<text x="119" y="50.8" transform="rotate(-90 119 50.8)">PC4</text>
<text x="121.5" y="50.8" transform="rotate(-90 121.5 50.8)">PC3</text>
<text x="124" y="50.8" transform="rotate(-90 124 50.8)">PC2</text>
<text x="126.6" y="50.8" transform="rotate(-90 126.6 50.8)">PC1</text>
<text x="129.1" y="50.8" transform="rotate(-90 129.1 50.8)">PC0</text>
<text x="168.6" y="53.3" transform="rotate(-90 168.6 53.3)">6</text>
<text x="171.1" y="53.2" transform="rotate(-90 171.1 53.2)">4</text>
<text x="173.6" y="53.3" transform="rotate(-90 173.6 53.3)">2</text>
<text x="190.8" y="50.4">GND</text>
<text x="182.9" y="55.4">RXD</text>
<text x="226.2" y="59.3">2</text>
<text x="242.6" y="59.3">1</text>
<text x="7.8" y="64.4">1</text>
<text x="21.6" y="64.4">2</text>
<text x="48.4" y="64.4">1</text>
<text x="91.6" y="64.4">1</text>
<text x="105.5" y="64.4">2</text>
<text x="132.3" y="64.4">1</text>
<text x="169.5" y="65.6">NO</text>
<text x="179.4" y="64.4">15</text>
<text x="185.5" y="65.6">15</text>
<text x="193.3" y="65.6">16</text>
<text x="199.4" y="64.4">16</text>
<text x="246.4" y="60.5">RXD</text>
<text x="21.6" y="67">3</text>
<text x="21.6" y="69.5">4</text>
<text x="21.6" y="72">5</text>
<text x="48.4" y="67">2</text>
<text x="48.4" y="69.5">3</text>
<text x="48.4" y="72">4</text>
<text x="105.5" y="67">3</text>
<text x="105.5" y="69.5">4</text>
<text x="105.5" y="72">5</text>
<text x="132.3" y="67">2</text>
<text x="132.3" y="69.5">3</text>
<text x="132.3" y="72">4</text>
<text x="167.7" y="70.7">COM</text>
<text x="169.7" y="68.1">NC</text>
<text x="179.4" y="67">13</text>
<text x="179.5" y="69.5">11</text>
<text x="180.5" y="72">9</text>
<text x="185.5" y="70.7">11</text>
<text x="185.5" y="68.1">13</text>
<text x="193.3" y="70.7">12</text>
<text x="193.3" y="68.1">14</text>
<text x="199.4" y="72">10</text>
<text x="199.4" y="69.5">12</text>
<text x="199.4" y="67">14</text>
<text x="207" y="68.1">+5V</text>
<text x="226.2" y="67">2</text>
<text x="242.6" y="67">1</text>
<text x="246.4" y="68.1">TXD</text>
<text x="21.6" y="74.6">6</text>
<text x="21.6" y="77.1">7</text>
<text x="48.4" y="74.6">5</text>
<text x="48.4" y="77.1">6</text>
<text x="105.5" y="74.6">6</text>
<text x="105.5" y="77.1">7</text>
<text x="132.3" y="74.6">5</text>
<text x="132.3" y="77.1">6</text>
<text x="165.8" y="73.2">RELAY</text>
<text x="168" y="75.8">GND</text>
<text x="180.5" y="77.1">5</text>
<text x="180.5" y="74.6">7</text>
<text x="185.5" y="75.8">7</text>
<text x="185.5" y="73.2">9</text>
<text x="193.3" y="73.2">10</text>
<text x="194.5" y="75.8">8</text>
<text x="199.4" y="77.1">6</text>
<text x="199.4" y="74.6">8</text>
<text x="21.6" y="79.7">8</text>
<text x="48.4" y="79.7">7</text>
<text x="48.4" y="82.2">8</text>
<text x="105.5" y="79.7">8</text>
<text x="132.3" y="79.7">7</text>
<text x="132.3" y="82.2">8</text>
<text x="164.1" y="83.4">+5V - I/O</text>
<text x="166" y="80.8">BEING</text>
<text x="166.3" y="78.3">DOOR</text>
<text x="180.5" y="82.2">1</text>
<text x="180.5" y="79.7">3</text>
<text x="185.5" y="83.4">1</text>
<text x="185.5" y="80.8">3</text>
<text x="185.5" y="78.3">5</text>
<text x="194.5" y="83.4">2</text>
<text x="194.5" y="80.8">4</text>
<text x="194.5" y="78.3">6</text>
<text x="199.4" y="82.2">2</text>
<text x="199.4" y="79.7">4</text>
<text x="11.3" y="84.8">10k</text>
<text x="95.1" y="84.8">10k</text>
<text x="67.6" y="107.6">30</text>
<text x="130.9" y="107.6">12</text>
<text x="48.9" y="108.8">RXD</text>
<text x="49.1" y="111.3">TXD</text>
<text x="49.2" y="113.9">PD2</text>
<text x="67.6" y="112.7">32</text>
<text x="67.6" y="110.1">31</text>
<text x="73.7" y="113.9">PD2/INT0/PCINT18</text>
<text x="73.7" y="111.3">PD1/TXD/PCINT17</text>
<text x="73.7" y="108.8">PD0/RXD/PCINT16</text>
<text x="102.8" y="108.8">PB0/ICP1/CLKO/PCINT0</text>
<text x="104.8" y="113.9">PB2/SS/OC1B/PCINT2</text>
<text x="108.3" y="111.3">PB1/OC1A/PCINT1</text>
<text x="130.9" y="110.1">13</text>
<text x="130.9" y="112.7">14</text>
<text x="160.1" y="113.9">BEING</text>
<text x="160.1" y="111.3">DOOR</text>
<text x="160.1" y="108.8">RELAY</text>
<text x="49.2" y="116.4">PD3</text>
<text x="49.2" y="119">PD4</text>
<text x="68.8" y="117.8">2</text>
<text x="68.8" y="115.2">1</text>
<text x="73.7" y="119">PD4/T0/XCK/PCINT20</text>
<text x="73.7" y="116.4">PD3/INT1/OC2B/PCINT19</text>
<text x="102.1" y="116.4">PB3/MOSI/OC2A/PCINT3</text>
<text x="108.5" y="119">PB4/MISO/PCINT4</text>
<text x="130.9" y="115.2">15</text>
<text x="130.9" y="117.8">16</text>
<text x="142.3" y="116.4">MOSI</text>
<text x="142.3" y="119">MISO</text>
<text x="49.2" y="121.5">PD5</text>
<text x="49.2" y="124">PD6</text>
<text x="67.6" y="122.8">10</text>
<text x="67.8" y="125.4">11</text>
<text x="68.8" y="120.3">9</text>
<text x="73.7" y="124">PD6/AIN0/OC0A/PCINT22 PB6/TOSC1/XTAL1/PCINT6</text>
<text x="73.7" y="121.5">PD5/T1/OC0B/PCINT21</text>
<text x="109.7" y="121.5">PB5/SCK/PCINT5</text>
<text x="130.9" y="120.3">17</text>
<text x="130.9" y="125.4">8</text>
<text x="130.9" y="122.8">7</text>
<text x="142.3" y="121.5">SCK</text>
<text x="155.9" y="120.7" transform="rotate(-90 155.9 120.7)">2</text>
<text x="178" y="122.8">1</text>
<text x="178" y="125.4">2</text>
<text x="182.9" y="124">1</text>
<text x="49.2" y="126.6">PD7</text>
<text x="67.6" y="130.5">20</text>
<text x="73.7" y="131.7">AREF</text>
<text x="73.7" y="126.6">PD7/AIN1/PCINT23</text>
<text x="90" y="130.5">ATMEGA328P</text>
<text x="99.9" y="126.6">PB7/TOSC2/XTAL2/PCINT7</text>
<text x="108.3" y="131.7">PC0/ADC0/PCINT8</text>
<text x="130.9" y="130.5">23</text>
<text x="142.3" y="131.7">PC0</text>
<text x="162.9" y="126.6">GND</text>
<text x="178" y="127.9">3</text>
<text x="182.9" y="129.1">3</text>
<text x="182.9" y="126.6">GND</text>
<text x="54.6" y="136.7">+5V</text>
<text x="67.6" y="133">18</text>
<text x="73.7" y="134.2">AVCC</text>
<text x="107.2" y="136.7">PC2/ADC2/PCINT10</text>
<text x="108.3" y="134.2">PC1/ADC1/PCINT9</text>
<text x="130.9" y="135.5">25</text>
<text x="130.9" y="133">24</text>
<text x="142.3" y="134.2">PC1</text>
<text x="142.3" y="136.7">PC2</text>
<text x="155.9" y="132" transform="rotate(-90 155.9 132)">1</text>
<text x="67.6" y="138.1">19</text>
<text x="67.6" y="140.6">22</text>
<text x="73.7" y="139.3">ADC6</text>
<text x="73.7" y="141.8">ADC7</text>
<text x="102.1" y="141.8">PC4/ADC4/SDA/PCINT12</text>
<text x="107.3" y="139.3">PC3/ADC3/PCINT11</text>
<text x="130.9" y="143.2">28</text>
<text x="130.9" y="140.6">27</text>
<text x="130.9" y="138.1">26</text>
<text x="142.3" y="141.8">PC4</text>
<text x="142.3" y="139.3">PC3</text>
<text x="72.2" y="145.8">VCC=+5V</text>
<text x="102.4" y="144.4">PC5/ADC5/SCL/PCINT13</text>
<text x="105.6" y="146.9">PC6/RESET/PCINT14</text>
<text x="130.9" y="145.7">29</text>
<text x="142.3" y="144.4">PC5</text>
<text x="105.4" y="154.5">+5V</text>
<text x="132.1" y="157.1">RESET</text>
</g>
</svg>
